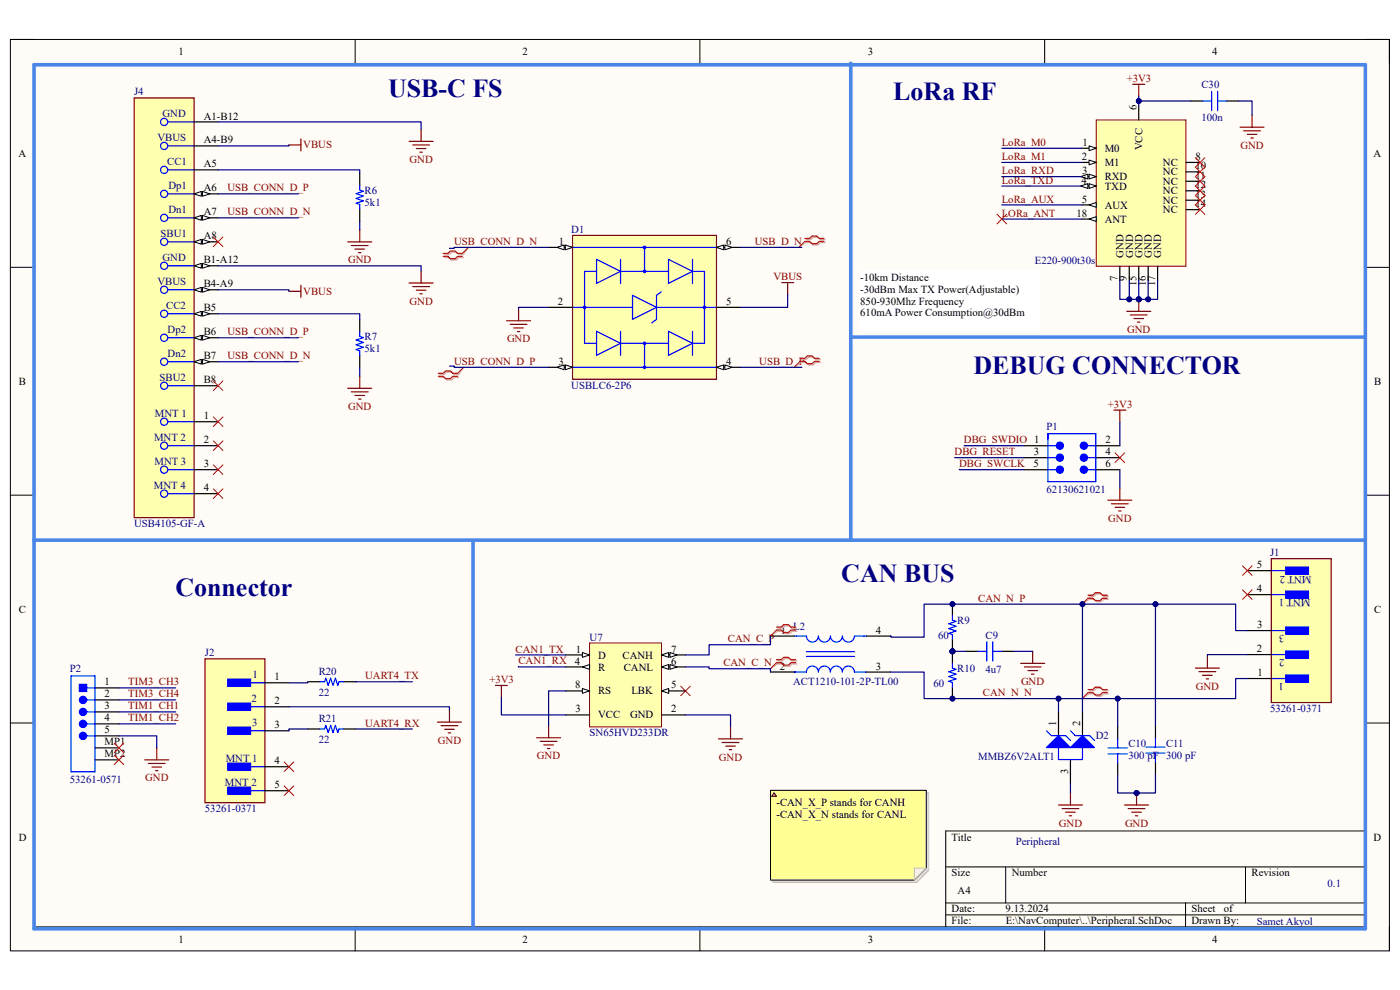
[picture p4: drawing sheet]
<svg xmlns="http://www.w3.org/2000/svg" width="297mm" height="210mm" viewBox="0 0 297 210" stroke-linecap="round" stroke-linejoin="round" font-family="sans-serif">
<path d="M2.2 8.4h292.6v193.3h-292.6z" fill-rule="evenodd" fill="#fffcf8"/>
<path d="M2.2 8.4h292.6v193.3h-292.6z" fill="none" stroke="#000" stroke-width=".21"/>
<path d="M7.3 13.5h282.4v183.1h-282.4z" fill-rule="evenodd" fill="#fffcf8"/>
<g fill="none" stroke="#000" stroke-width=".21">
<path d="M2.2 8.4h5.1M7.3 13.5h282.4v183.1h-282.4zM75.3 8.4v5.1M148.5 8.4v5.1M221.6 8.4v5.1M289.7 8.4h5.1v5.1M2.2 56.7h5.1M289.7 56.7h5.1M2.2 105h5.1M289.7 105.1h5.1M2.2 153.4h5.1M289.7 153.4h5.1"/>
<path d="M289.7 176.3h-89.1v20.3M75.3 196.6v5.1M148.5 196.6v5.1M200.6 183.9h89.1M200.6 191.5h89.1M200.6 194.1h89.1M213.4 183.9v7.6M221.6 196.6v5.1M251.5 191.5v5.1M264.2 183.9v7.6M294.8 196.6v5.1"/>
</g>
<path d="M7.2 13.7h282.5v183.3h-282.5zM7.2 114.6h282.5" fill="none" stroke="#4a86e8" stroke-width=".76"/>
<path d="M105.1 145.4h2.5M106.4 145.4v2.5M152.4 156.7h5.1M153.2 157.5h3.6M154 158.3h2M154.7 159h.5M155 154.2v2.5" fill="none" stroke="#800000" stroke-width=".25"/>
<circle cx="202.1" cy="138.2" r=".51" fill="#000080"/>
<circle cx="202.1" cy="138.2" r=".51" fill="none" stroke="#000080" stroke-width=".21"/>
<path d="M202.1 128v2.5M202.1 135.6v2.6" fill="none" stroke="#000" stroke-width=".25"/>
<circle cx="202.1" cy="138.2" r=".51" fill="#000080"/>
<circle cx="202.1" cy="138.2" r=".51" fill="none" stroke="#000080" stroke-width=".21"/>
<path d="M202.1 130.5v1.1l.7 .2-1.5 .5 1.5 .5-1.5 .5 1.5 .6-1.5 .5 .8 .2v1" fill="none" stroke="#00f" stroke-width=".25"/>
<circle cx="202.1" cy="138.2" r=".51" fill="#000080"/>
<circle cx="202.1" cy="138.2" r=".51" fill="none" stroke="#000080" stroke-width=".21"/>
<path d="M202.1 138.2v2.5" fill="none" stroke="#000" stroke-width=".25"/>
<circle cx="202.1" cy="138.2" r=".51" fill="#000080"/>
<circle cx="202.1" cy="138.2" r=".51" fill="none" stroke="#000080" stroke-width=".21"/>
<path d="M204.9 138.2h2.5M212.5 138.2h2.6M202.1 145.8v2.6M237.1 154.2v2.5M245.1 154v2.6M237.1 161.8v2.6M245.1 161.7v2.5" fill="none" stroke="#000" stroke-width=".25"/>
<g fill="none" stroke="#00f" stroke-width=".25">
<path d="M207.4 138.2h2M209.4 136.1v4.1M210.6 138.2h1.9M210.6 136.1v4.1M202.1 140.7v1l.7 .3-1.5 .5 1.5 .5-1.5 .5 1.5 .5-1.5 .5 .8 .3v1M235.1 158.7h4.1M235.1 159.9h4.1M237.1 156.7v2M237.1 159.9v1.9M243.1 158.5h4.1M243.1 159.8h4.1M245.1 156.6v1.9"/>
<path d="M245.1 159.8v1.9"/>
</g>
<g fill="none" stroke="#800000" stroke-width=".25">
<path d="M219.1 138.2v2.5M256.1 139.2v2.5M216.5 140.7h5.1M217.3 141.5h3.6M218.1 142.3h2M218.8 143h.5M253.6 141.7h5.1M254.4 142.5h3.5M255.1 143.3h2.1M255.9 144h.5M224.6 170.8h5M225.3 171.5h3.6"/>
<path d="M226.1 172.3h2M226.8 173.1h.6M227.1 168.2v2.6M238.6 170.8h5.1M239.3 171.5h3.6M240.1 172.3h2M240.9 173.1h.5M241.1 168.2v2.6"/>
</g>
<circle cx="241.1" cy="168.2" r=".51" fill="#000080"/>
<circle cx="241.1" cy="168.2" r=".51" fill="none" stroke="#000080" stroke-width=".21"/>
<path d="M144.4 145.6l2 2M146.4 145.6l-2 2" fill="none" stroke="#f00" stroke-width=".21"/>
<path d="M113.8 156.5h5.1M114.6 157.3h3.6M115.4 158h2M116.1 158.8h.5M116.4 154v2.5" fill="none" stroke="#800000" stroke-width=".25"/>
<path d="M180.5 13.4v101.2M100.4 114.9v81.8" fill="none" stroke="#4a86e8" stroke-width=".76"/>
<path d="M28.5 20.8h12.7v89h-12.7z" fill-rule="evenodd" fill="#ffffb0"/>
<path d="M28.5 20.8h12.7v89h-12.7z" fill="none" stroke="#800000" stroke-width=".25"/>
<g fill="none" stroke="#00f" stroke-width=".25">
<path d="M35.6 25.9h5.6M35.6 30.9h5.6M35.6 36h5.6M35.6 41.1h5.6M35.6 46.2h5.6M35.6 51.3h5.6M35.6 56.4h5.6M35.6 61.5h5.6M35.6 66.6h5.6M35.6 71.7h5.6M35.6 76.7h5.6M35.6 81.8h5.6"/>
<path d="M35.6 89.5h5.6M35.6 94.5h5.6M35.6 99.6h5.6M35.6 104.7h5.6"/>
<circle cx="34.8" cy="25.9" r=".76"/>
<circle cx="34.8" cy="36" r=".76"/>
<circle cx="34.8" cy="30.9" r=".76"/>
<circle cx="34.8" cy="51.3" r=".76"/>
<circle cx="34.8" cy="41.1" r=".76"/>
<circle cx="34.8" cy="46.2" r=".76"/>
<circle cx="34.8" cy="56.4" r=".76"/>
<circle cx="34.8" cy="61.5" r=".76"/>
<circle cx="34.8" cy="66.6" r=".76"/>
<circle cx="34.8" cy="76.7" r=".76"/>
<circle cx="34.8" cy="71.7" r=".76"/>
<circle cx="34.8" cy="81.8" r=".76"/>
<circle cx="34.8" cy="99.6" r=".76"/>
<circle cx="34.8" cy="89.5" r=".76"/>
<circle cx="34.8" cy="94.5" r=".76"/>
<circle cx="34.8" cy="104.7" r=".76"/>
</g>
<path d="M41.2 25.9h5.1M41.2 30.9h5.1M41.2 36h5.1M41.2 41.1h5.1M41.2 89.5h5.1M41.2 94.5h5.1M41.2 99.6h5.1M41.2 104.7h5.1" fill="none" stroke="#000" stroke-width=".25"/>
<path d="M41.2 41.1l1.5-.5v1z" fill="#f8fcff"/>
<path d="M41.2 41.1l1.5-.5v1z" fill="none" stroke="#000" stroke-width=".21"/>
<path d="M43 40.6l1.5 .5-1.5 .5z" fill="#f8fcff"/>
<path d="M43 40.6l1.5 .5-1.5 .5z" fill="none" stroke="#000" stroke-width=".21"/>
<path d="M41.2 46.2h5.1" fill="none" stroke="#000" stroke-width=".25"/>
<path d="M41.2 46.2l1.5-.5v1z" fill="#f8fcff"/>
<path d="M41.2 46.2l1.5-.5v1z" fill="none" stroke="#000" stroke-width=".21"/>
<path d="M43 45.7l1.5 .5-1.5 .5z" fill="#f8fcff"/>
<path d="M43 45.7l1.5 .5-1.5 .5z" fill="none" stroke="#000" stroke-width=".21"/>
<path d="M41.2 51.3h5.1" fill="none" stroke="#000" stroke-width=".25"/>
<path d="M41.2 51.3l1.5-.5v1z" fill="#f8fcff"/>
<path d="M41.2 51.3l1.5-.5v1z" fill="none" stroke="#000" stroke-width=".21"/>
<path d="M43 50.8l1.5 .5-1.5 .5z" fill="#f8fcff"/>
<path d="M43 50.8l1.5 .5-1.5 .5z" fill="none" stroke="#000" stroke-width=".21"/>
<path d="M41.2 56.4h5.1" fill="none" stroke="#000" stroke-width=".25"/>
<path d="M41.2 56.4l1.5-.5v1z" fill="#f8fcff"/>
<path d="M41.2 56.4l1.5-.5v1z" fill="none" stroke="#000" stroke-width=".21"/>
<path d="M43 55.9l1.5 .5-1.5 .5z" fill="#f8fcff"/>
<path d="M43 55.9l1.5 .5-1.5 .5z" fill="none" stroke="#000" stroke-width=".21"/>
<path d="M41.2 61.5h5.1" fill="none" stroke="#000" stroke-width=".25"/>
<path d="M41.2 61.5l1.5-.5v1z" fill="#f8fcff"/>
<path d="M41.2 61.5l1.5-.5v1z" fill="none" stroke="#000" stroke-width=".21"/>
<path d="M43 61l1.5 .5-1.5 .5z" fill="#f8fcff"/>
<path d="M43 61l1.5 .5-1.5 .5z" fill="none" stroke="#000" stroke-width=".21"/>
<path d="M41.2 66.6h5.1" fill="none" stroke="#000" stroke-width=".25"/>
<path d="M41.2 66.6l1.5-.5v1z" fill="#f8fcff"/>
<path d="M41.2 66.6l1.5-.5v1z" fill="none" stroke="#000" stroke-width=".21"/>
<path d="M43 66.1l1.5 .5-1.5 .5z" fill="#f8fcff"/>
<path d="M43 66.1l1.5 .5-1.5 .5z" fill="none" stroke="#000" stroke-width=".21"/>
<path d="M41.2 71.7h5.1" fill="none" stroke="#000" stroke-width=".25"/>
<path d="M41.2 71.7l1.5-.6v1.1z" fill="#f8fcff"/>
<path d="M41.2 71.7l1.5-.6v1.1z" fill="none" stroke="#000" stroke-width=".21"/>
<path d="M43 71.1l1.5 .6-1.5 .5z" fill="#f8fcff"/>
<path d="M43 71.1l1.5 .6-1.5 .5z" fill="none" stroke="#000" stroke-width=".21"/>
<path d="M41.2 76.7h5.1" fill="none" stroke="#000" stroke-width=".25"/>
<path d="M41.2 76.7l1.5-.5v1z" fill="#f8fcff"/>
<path d="M41.2 76.7l1.5-.5v1z" fill="none" stroke="#000" stroke-width=".21"/>
<path d="M43 76.2l1.5 .5-1.5 .5z" fill="#f8fcff"/>
<path d="M43 76.2l1.5 .5-1.5 .5z" fill="none" stroke="#000" stroke-width=".21"/>
<path d="M76.3 36.8v2.5M76.3 44.4v2.5M76.3 67.8v2.6M76.3 75.4v2.6M41.2 81.8h5.1M163.5 134.9h5M183.8 134.9h5.1M163.5 142.6h5M183.8 142.6h5.1M224.6 151v5.1M229.6 151v5.1M227.1 161.1v5.1" fill="none" stroke="#000" stroke-width=".25"/>
<path d="M45.3 50.3l2 2M47.3 50.3l-2 2M45.3 98.6l2 2.1M45.3 93.5l2 2.1M45.3 88.4l2 2.1M45.3 80.8l2 2M47.3 80.8l-2 2M47.3 98.6l-2 2.1M47.3 93.5l-2 2.1M47.3 88.4l-2 2.1M45.3 103.7l2 2M47.3 103.7l-2 2" fill="none" stroke="#f00" stroke-width=".21"/>
<g fill="none" stroke="#800000" stroke-width=".25">
<path d="M61.3 30.7h2.5M63.8 29.5v2.5M86.8 30h5.1M87.6 30.7h3.5M88.3 31.5h2.1M89.1 32.3h.5M89.3 27.4v2.6M73.8 51.3h5.1M74.5 52.1h3.6M75.3 52.8h2M76.1 53.6h.5M76.3 48.8v2.5"/>
<path d="M89.3 57.5v2.5M165.8 60h2.6M167.1 60v2.5M61.3 61.8h2.5M63.8 60.5v2.6M76.3 79.8v2.6M86.8 60h5.1M87.6 60.8h3.5M88.3 61.6h2.1M89.1 62.3h.5M107.5 68h5.1M108.2 68.8h3.6"/>
<path d="M109 69.6h2M109.8 70.3h.5M110 65.5v2.5M73.8 82.4h5.1M74.5 83.1h3.6M75.3 83.9h2M76.1 84.7h.5"/>
</g>
<path d="M76.3 39.3v1l.8 .3-1.5 .5 1.5 .5-1.5 .5 1.5 .5-1.5 .5 .7 .3v1M76.3 70.4v1l.8 .2-1.5 .5 1.5 .5-1.5 .5 1.5 .6-1.5 .5 .7 .2v1M168.5 134.9h2.6a1.27 1.27 0 0 0 1.3 1.3 1.27 1.27 0 0 0 1.2-1.3 1.28 1.28 0 0 0 1.3 1.3 1.28 1.28 0 0 0 1.3-1.3 1.27 1.27 0 0 0 1.3 1.3 1.27 1.27 0 0 0 1.2-1.3 1.28 1.28 0 0 0 1.3 1.3 1.28 1.28 0 0 0 1.3-1.3h2.5M171.1 138.2h10.2M171.1 139.3h10.2M168.5 142.6h2.6a1.28 1.28 0 0 1 1.3-1.3 1.28 1.28 0 0 1 1.2 1.3 1.27 1.27 0 0 1 1.3-1.3 1.27 1.27 0 0 1 1.3 1.3 1.28 1.28 0 0 1 1.2-1.3 1.28 1.28 0 0 1 1.3 1.3 1.28 1.28 0 0 1 1.3-1.3 1.28 1.28 0 0 1 1.3 1.3h2.5M224.6 158.6v2.5h5v-2.5" fill="none" stroke="#00f" stroke-width=".25"/>
<path d="M180.5 71.5h109.2" fill="none" stroke="#4a86e8" stroke-width=".76"/>
<path d="M222 158.6l2.6-2.5 2.5 2.5z" fill="#00f"/>
<path d="M222 158.6l2.6-2.5 2.5 2.5zM222 155l1 1.1h3.1l1 1" fill="none" stroke="#00f" stroke-width=".25"/>
<path d="M227.1 158.6l2.5-2.5 2.6 2.5z" fill="#00f"/>
<path d="M227.1 158.6l2.5-2.5 2.6 2.5zM227.1 155l1 1.1h3.1l1 1" fill="none" stroke="#00f" stroke-width=".25"/>
<path d="M121.5 49.9h30.5v30.6h-30.5z" fill-rule="evenodd" fill="#ffffb0"/>
<path d="M121.5 49.9h30.5v30.6h-30.5z" fill="none" stroke="#800000" stroke-width=".25"/>
<g fill="none" stroke="#00f" stroke-width=".25">
<path d="M121.5 52.5h30.5M126.6 55l5 2.6-5 2.5zM126.6 57.6h-2.6v15.2h2.6M131.6 55v5.1M131.6 57.6h10.2M136.7 52.5v5.1M141.8 55l5.1 2.6-5.1 2.5zM146.9 55v5.1M146.9 57.6h2.6v15.2h-2.6M121.5 65.2h12.7M121.5 77.9h30.5M126.6 70.3l5 2.5-5 2.6z"/>
<path d="M131.6 70.3v5.1M131.6 72.8h10.2M134.2 62.7l5.1 2.5-5.1 2.5zM136.7 72.8v5.1M139.3 65.2h12.7M140.3 61.9l-1 .8v5l-1 .8M141.8 70.3l5.1 2.5-5.1 2.6zM146.9 70.3v5.1"/>
<circle cx="136.7" cy="52.5" r=".25"/>
<circle cx="136.7" cy="57.6" r=".25"/>
<circle cx="124" cy="65.2" r=".25"/>
<circle cx="136.7" cy="72.8" r=".25"/>
<circle cx="136.7" cy="77.9" r=".25"/>
<circle cx="149.5" cy="65.2" r=".25"/>
</g>
<path d="M116.4 52.5h5.1" fill="none" stroke="#000" stroke-width=".25"/>
<path d="M119.9 52l1.6 .5-1.6 .5z" fill="#f8fcff"/>
<path d="M119.9 52l1.6 .5-1.6 .5z" fill="none" stroke="#000" stroke-width=".21"/>
<path d="M118.2 52.5l1.5-.5v1z" fill="#f8fcff"/>
<path d="M118.2 52.5l1.5-.5v1z" fill="none" stroke="#000" stroke-width=".21"/>
<path d="M116.4 65.2h5.1M116.4 77.9h5.1" fill="none" stroke="#000" stroke-width=".25"/>
<path d="M119.9 77.4l1.6 .5-1.6 .5z" fill="#f8fcff"/>
<path d="M119.9 77.4l1.6 .5-1.6 .5z" fill="none" stroke="#000" stroke-width=".21"/>
<path d="M118.2 77.9l1.5-.5v1z" fill="#f8fcff"/>
<path d="M118.2 77.9l1.5-.5v1z" fill="none" stroke="#000" stroke-width=".21"/>
<path d="M152 77.9h5.1" fill="none" stroke="#000" stroke-width=".25"/>
<path d="M152 77.9l1.5-.5v1z" fill="#f8fcff"/>
<path d="M152 77.9l1.5-.5v1z" fill="none" stroke="#000" stroke-width=".21"/>
<path d="M153.8 77.4l1.5 .5-1.5 .5z" fill="#f8fcff"/>
<path d="M153.8 77.4l1.5 .5-1.5 .5z" fill="none" stroke="#000" stroke-width=".21"/>
<path d="M152 52.5h5.1M152 65.2h5.1" fill="none" stroke="#000" stroke-width=".25"/>
<path d="M152 52.5l1.5-.5v1z" fill="#f8fcff"/>
<path d="M152 52.5l1.5-.5v1z" fill="none" stroke="#000" stroke-width=".21"/>
<path d="M153.8 52l1.5 .5-1.5 .5z" fill="#f8fcff"/>
<path d="M153.8 52l1.5 .5-1.5 .5z" fill="none" stroke="#000" stroke-width=".21"/>
<path d="M125.1 136.4h15.2v17.8h-15.2z" fill-rule="evenodd" fill="#ffffb0"/>
<path d="M125.1 136.4h15.2v17.8h-15.2z" fill="none" stroke="#800000" stroke-width=".21"/>
<path d="M120 138.9h5.1" fill="none" stroke="#000" stroke-width=".25"/>
<path d="M123.5 138.4l1.6 .5-1.6 .5z" fill="#f8fcff"/>
<path d="M123.5 138.4l1.6 .5-1.6 .5z" fill="none" stroke="#000" stroke-width=".21"/>
<path d="M120 151.7h5.1M120 141.5h5.1M140.3 151.7h5.1" fill="none" stroke="#000" stroke-width=".25"/>
<path d="M123.5 141.5l1.6-.5v1z" fill="#f8fcff"/>
<path d="M123.5 141.5l1.6-.5v1z" fill="none" stroke="#000" stroke-width=".21"/>
<path d="M140.3 146.6h5.1" fill="none" stroke="#000" stroke-width=".25"/>
<path d="M140.3 146.6l1.6-.5v1z" fill="#f8fcff"/>
<path d="M140.3 146.6l1.6-.5v1z" fill="none" stroke="#000" stroke-width=".21"/>
<path d="M140.3 141.5h5.1" fill="none" stroke="#000" stroke-width=".25"/>
<path d="M140.3 141.5l1.6-.5v1z" fill="#f8fcff"/>
<path d="M140.3 141.5l1.6-.5v1z" fill="none" stroke="#000" stroke-width=".21"/>
<path d="M142.1 141l1.5 .5-1.5 .5z" fill="#f8fcff"/>
<path d="M142.1 141l1.5 .5-1.5 .5z" fill="none" stroke="#000" stroke-width=".21"/>
<path d="M140.3 138.9h5.1" fill="none" stroke="#000" stroke-width=".25"/>
<path d="M140.3 138.9l1.6-.5v1z" fill="#f8fcff"/>
<path d="M140.3 138.9l1.6-.5v1z" fill="none" stroke="#000" stroke-width=".21"/>
<path d="M142.1 138.4l1.5 .5-1.5 .5z" fill="#f8fcff"/>
<path d="M142.1 138.4l1.5 .5-1.5 .5z" fill="none" stroke="#000" stroke-width=".21"/>
<path d="M120 146.6h5.1" fill="none" stroke="#000" stroke-width=".25"/>
<path d="M123.5 146.1l1.6 .5-1.6 .5z" fill="#f8fcff"/>
<path d="M123.5 146.1l1.6 .5-1.6 .5z" fill="none" stroke="#000" stroke-width=".21"/>
<path d="M232.6 25.4h19v31.1h-19z" fill-rule="evenodd" fill="#ffffb0"/>
<path d="M232.6 25.4h19v31.1h-19z" fill="none" stroke="#800000" stroke-width=".21"/>
<path d="M229.6 31.5h3" fill="none" stroke="#000" stroke-width=".25"/>
<path d="M231 30.9l1.6 .6-1.6 .5z" fill="#f8fcff"/>
<path d="M231 30.9l1.6 .6-1.6 .5z" fill="none" stroke="#000" stroke-width=".21"/>
<path d="M229.6 34.5h3" fill="none" stroke="#000" stroke-width=".25"/>
<path d="M231 34l1.6 .5-1.6 .5z" fill="#f8fcff"/>
<path d="M231 34l1.6 .5-1.6 .5z" fill="none" stroke="#000" stroke-width=".21"/>
<path d="M229.6 37.5h3" fill="none" stroke="#000" stroke-width=".25"/>
<path d="M231 37l1.6 .5-1.6 .5z" fill="#f8fcff"/>
<path d="M231 37l1.6 .5-1.6 .5z" fill="none" stroke="#000" stroke-width=".21"/>
<path d="M229.3 37.5l1.5-.5v1z" fill="#f8fcff"/>
<path d="M229.3 37.5l1.5-.5v1z" fill="none" stroke="#000" stroke-width=".21"/>
<path d="M229.6 39.5h3" fill="none" stroke="#000" stroke-width=".25"/>
<path d="M231 39l1.6 .5-1.6 .5z" fill="#f8fcff"/>
<path d="M231 39l1.6 .5-1.6 .5z" fill="none" stroke="#000" stroke-width=".21"/>
<path d="M229.3 39.5l1.5-.5v1z" fill="#f8fcff"/>
<path d="M229.3 39.5l1.5-.5v1z" fill="none" stroke="#000" stroke-width=".21"/>
<path d="M229.6 43.5h3" fill="none" stroke="#000" stroke-width=".25"/>
<path d="M231 43.5l1.6-.5v1z" fill="#f8fcff"/>
<path d="M231 43.5l1.6-.5v1z" fill="none" stroke="#000" stroke-width=".21"/>
<path d="M241.6 22.4v3M229.6 46.5h3M237.6 56.5v3M239.6 56.5v3M241.6 56.5v3M243.6 56.5v3M245.6 56.5v3" fill="none" stroke="#000" stroke-width=".25"/>
<path d="M231 46.5l1.6-.5v1z" fill="#f8fcff"/>
<path d="M231 46.5l1.6-.5v1z" fill="none" stroke="#000" stroke-width=".21"/>
<path d="M251.6 34.5h3M251.6 36.5h3M251.6 38.5h3M251.6 40.5h3M251.6 42.5h3M251.6 44.5h3" fill="none" stroke="#000" stroke-width=".25"/>
<path d="M240.3 17.9h2.6M241.6 17.9v2.5M239 66.1h5.1M239.8 66.8h3.6M240.6 67.6h2M241.3 68.3h.5M241.6 63.5v2.6" fill="none" stroke="#800000" stroke-width=".25"/>
<circle cx="241.6" cy="63.5" r=".51" fill="#000080"/>
<circle cx="241.6" cy="63.5" r=".51" fill="none" stroke="#000080" stroke-width=".21"/>
<path d="M253.6 33.4l2 2.1M253.6 35.4l2 2.1M253.6 37.4l2 2.1-2 2 2 2M255.6 33.4l-2 2.1M255.6 35.4l-2 2.1M255.6 37.4l-2 2.1 2 2-2 2M253.6 43.5l2 2M255.6 43.5l-2 2" fill="none" stroke="#f00" stroke-width=".21"/>
<path d="M269.7 118.5h12.7v30.5h-12.7z" fill-rule="evenodd" fill="#ffffb0"/>
<path d="M269.7 118.5h12.7v30.5h-12.7z" fill="none" stroke="#800000" stroke-width=".25"/>
<path d="M272.8 143.2h4.8v1.5h-4.8z" fill-rule="evenodd" fill="#00f"/>
<path d="M269.7 143.9h5.6M272.8 143.2h4.8v1.5h-4.8z" fill="none" stroke="#00f" stroke-width=".25"/>
<path d="M272.8 138.1h4.8v1.5h-4.8z" fill-rule="evenodd" fill="#00f"/>
<path d="M269.7 138.9h5.6M272.8 138.1h4.8v1.5h-4.8z" fill="none" stroke="#00f" stroke-width=".25"/>
<path d="M272.8 133h4.8v1.5h-4.8z" fill-rule="evenodd" fill="#00f"/>
<path d="M269.7 133.8h5.6M272.8 133h4.8v1.5h-4.8z" fill="none" stroke="#00f" stroke-width=".25"/>
<path d="M272.8 125.4h4.8v1.5h-4.8z" fill-rule="evenodd" fill="#00f"/>
<path d="M269.7 126.1h5.6M272.8 125.4h4.8v1.5h-4.8z" fill="none" stroke="#00f" stroke-width=".25"/>
<path d="M272.8 120.3h4.8v1.5h-4.8z" fill-rule="evenodd" fill="#00f"/>
<path d="M269.7 121.1h5.6M272.8 120.3h4.8v1.5h-4.8z" fill="none" stroke="#00f" stroke-width=".25"/>
<path d="M264.6 138.9h5.1M264.6 133.8h5.1M264.6 126.1h5.1M264.6 121.1h5.1M264.6 143.9h5.1" fill="none" stroke="#000" stroke-width=".25"/>
<path d="M99.4 52.5l-1.3 1.3M170.7 51.2l-1.2 1.3M211.5 45.5l2.1 2M213.6 45.5l-2.1 2M98.4 77.9l-1.3 1.3M169.7 76.6l-1.2 1.3M263.6 120l2 2.1M263.6 125.1l2 2.1M265.6 120l-2 2.1M265.6 125.1l-2 2.1" fill="none" stroke="#f00" stroke-width=".21"/>
<path d="M94.3 54.6h1l.5 .6h1l.5-.6h1M94.3 54h1l.5-.5h1l.5 .5h1M171 50.8h1l.5-.5h1l.5 .5h1.1M171 51.5h1l.5 .5h1l.5-.5h1.1M93.3 79.4h1l.5-.5h1l.5 .5h1M170 76.3h1l.5-.5h1l.5 .5h1.1M170 76.9h1l.5 .5h1l.5-.5h1.1M93.3 80.1h1l.5 .5h1l.5-.5h1" fill="none" stroke="#d0a19e" stroke-width=".25"/>
<path d="M99.4 52.5l-1.1 1.5M171 51.5l-1.5 1M98.4 77.9l-1.1 1.5M170 76.9l-1.5 1" fill="none" stroke="#d0a19e" stroke-width=".21"/>
<path d="M94 54.4h1l.5 .5h1.1l.5-.5h1M94 53.8h1l.5-.6h1.1l.5 .6h1M170.7 50.6h1.1l.5-.5h1l.5 .5h1M170.7 51.2h1.1l.5 .5h1l.5-.5h1M93 79.8h1l.5 .5h1.1l.5-.5h1M93 79.2h1l.5-.5h1.1l.5 .5h1M169.7 76h1.1l.5-.5h1l.5 .5h1M169.7 76.7h1.1l.5 .5h1l.5-.5h1" fill="none" stroke="#f00" stroke-width=".25"/>
<circle cx="17.6" cy="148.5" r=".76" fill="#00f"/>
<circle cx="17.6" cy="148.5" r=".76" fill="none" stroke="#00f" stroke-width=".25"/>
<circle cx="17.6" cy="153.6" r=".76" fill="#00f"/>
<circle cx="17.6" cy="153.6" r=".76" fill="none" stroke="#00f" stroke-width=".25"/>
<circle cx="17.6" cy="156.1" r=".76" fill="#00f"/>
<circle cx="17.6" cy="156.1" r=".76" fill="none" stroke="#00f" stroke-width=".25"/>
<circle cx="17.6" cy="151" r=".76" fill="#00f"/>
<g fill="none" stroke="#00f" stroke-width=".25">
<path d="M18.4 151h1.8M18.4 145.9h1.8M18.4 148.5h1.8M18.4 153.6h1.8M18.4 156.1h1.8"/>
<circle cx="17.6" cy="151" r=".76"/>
</g>
<path d="M20.2 151h5M20.2 148.5h5M20.2 145.9h5M20.2 158.6h5M20.2 156.1h5M20.2 153.6h5M20.2 161.2h5" fill="none" stroke="#000" stroke-width=".25"/>
<path d="M16.8 145.2h1.6v1.5h-1.6z" fill-rule="evenodd" fill="#00f"/>
<path d="M15.1 143.4h5.1v20.3h-5.1zM16.8 145.2h1.6v1.5h-1.6zM67.8 144.6h1.1l.2-.7 .5 1.5 .5-1.5 .5 1.5 .6-1.5 .5 1.5 .2-.8h1M67.8 154.6h1.1l.2-.7 .5 1.5 .5-1.5 .5 1.5 .6-1.5 .5 1.5 .2-.8h1" fill="none" stroke="#00f" stroke-width=".25"/>
<path d="M24.2 157.6l2.1 2.1M26.3 157.6l-2.1 2.1M24.2 160.2l2.1 2M26.3 160.2l-2.1 2" fill="none" stroke="#f00" stroke-width=".21"/>
<path d="M33.3 158.6v2.6M30.7 161.2h5.1M31.5 162h3.5M32.2 162.7h2.1M33 163.5h.5" fill="none" stroke="#800000" stroke-width=".25"/>
<path d="M65.3 144.6h2.5M65.3 154.6h2.5M72.9 144.6h2.6M72.9 154.6h2.6" fill="none" stroke="#000" stroke-width=".25"/>
<path d="M43.5 139.8h12.7v30.5h-12.7z" fill-rule="evenodd" fill="#ffffb0"/>
<path d="M43.5 139.8h12.7v30.5h-12.7z" fill="none" stroke="#800000" stroke-width=".25"/>
<path d="M48.3 144.1h4.9v1.5h-4.9z" fill-rule="evenodd" fill="#00f"/>
<path d="M48.3 144.1h4.9v1.5h-4.9zM50.6 144.8h5.6" fill="none" stroke="#00f" stroke-width=".25"/>
<path d="M48.3 149.2h4.9v1.5h-4.9z" fill-rule="evenodd" fill="#00f"/>
<path d="M48.3 149.2h4.9v1.5h-4.9zM50.6 149.9h5.6" fill="none" stroke="#00f" stroke-width=".25"/>
<path d="M48.3 154.3h4.9v1.5h-4.9z" fill-rule="evenodd" fill="#00f"/>
<path d="M48.3 154.3h4.9v1.5h-4.9zM50.6 155h5.6" fill="none" stroke="#00f" stroke-width=".25"/>
<path d="M48.3 161.9h4.9v1.5h-4.9z" fill-rule="evenodd" fill="#00f"/>
<path d="M48.3 161.9h4.9v1.5h-4.9zM50.6 162.7h5.6" fill="none" stroke="#00f" stroke-width=".25"/>
<path d="M48.3 167h4.9v1.5h-4.9z" fill-rule="evenodd" fill="#00f"/>
<path d="M222.3 97.1h1.8M48.3 167h4.9v1.5h-4.9zM50.6 167.7h5.6" fill="none" stroke="#00f" stroke-width=".25"/>
<path d="M217.2 97.1h5.1M217.2 94.6h5.1M56.2 144.8h5.1M56.2 149.9h5.1M56.2 155h5.1M56.2 162.7h5.1M56.2 167.7h5.1" fill="none" stroke="#000" stroke-width=".25"/>
<path d="M60.3 161.6l2 2.1M60.3 166.7l2 2.1M62.3 161.6l-2 2.1M62.3 166.7l-2 2.1" fill="none" stroke="#f00" stroke-width=".21"/>
<path d="M92.8 153.2h5.1M93.6 153.9h3.5M94.3 154.7h2.1M95.1 155.5h.5M95.4 150.6v2.6" fill="none" stroke="#800000" stroke-width=".25"/>
<circle cx="224.9" cy="97.1" r=".76" fill="#00f"/>
<g fill="none" stroke="#00f" stroke-width=".25">
<path d="M222.3 94.6h1.8M230.7 97.1h1.8"/>
<circle cx="224.9" cy="97.1" r=".76"/>
</g>
<path d="M232.5 97.1h5.1M232.5 94.6h5.1" fill="none" stroke="#000" stroke-width=".25"/>
<circle cx="229.9" cy="97.1" r=".76" fill="#00f"/>
<g fill="none" stroke="#00f" stroke-width=".25">
<path d="M230.7 94.6h1.8"/>
<circle cx="229.9" cy="97.1" r=".76"/>
</g>
<circle cx="229.9" cy="94.6" r=".76" fill="#00f"/>
<g fill="none" stroke="#00f" stroke-width=".25">
<path d="M222.3 99.6h1.8"/>
<circle cx="229.9" cy="94.6" r=".76"/>
</g>
<path d="M217.2 99.6h5.1M232.5 99.6h5.1" fill="none" stroke="#000" stroke-width=".25"/>
<circle cx="224.9" cy="99.6" r=".76" fill="#00f"/>
<g fill="none" stroke="#00f" stroke-width=".25">
<path d="M230.7 99.6h1.8"/>
<circle cx="224.9" cy="99.6" r=".76"/>
</g>
<circle cx="229.9" cy="99.6" r=".76" fill="#00f"/>
<g fill="none" stroke="#00f" stroke-width=".25">
<path d="M222.3 92h10.2v10.2h-10.2z"/>
<circle cx="229.9" cy="99.6" r=".76"/>
</g>
<circle cx="224.9" cy="94.6" r=".76" fill="#00f"/>
<g fill="none" stroke="#00f" stroke-width=".25">
<path d="M257 19.4v4.1M258.3 19.4v4.1M255.1 21.4h1.9M258.3 21.4h1.9"/>
<circle cx="224.9" cy="94.6" r=".76"/>
</g>
<path d="M236.3 87h2.5M237.6 87v2.5M235 106.1h5.1M235.8 106.9h3.6M236.6 107.6h2M237.3 108.4h.5M237.6 103.6v2.5" fill="none" stroke="#800000" stroke-width=".25"/>
<path d="M165 133.3h1l.5-.5h1l.5 .5h1.1M165 133.9h1l.5 .5h1l.5-.5h1.1M231.1 126.5h1l.5-.5h1l.5 .5h1.1M231.1 127.1h1l.5 .6h1l.5-.6h1.1M165 140.2h1l.5-.5h1l.5 .5h1.1M165 140.8h1l.5 .6h1l.5-.6h1.1M231.1 146.5h1l.5-.5h1l.5 .5h1.1M231.1 147.2h1l.5 .5h1l.5-.5h1.1" fill="none" stroke="#d0a19e" stroke-width=".25"/>
<path d="M165 133.9l-1.5 1M231.1 127.1l-1.5 1.1M165 140.8l-1.5 1.1M231.1 147.2l-1.5 1" fill="none" stroke="#d0a19e" stroke-width=".21"/>
<path d="M164.7 140h1l.6-.6h1l.5 .6h1M164.7 133h1l.6-.5h1l.5 .5h1M164.7 133.7h1l.6 .5h1l.5-.5h1M230.8 126.3h1l.6-.5h1l.5 .5h1M230.8 126.9h1l.6 .5h1l.5-.5h1M164.7 140.6h1l.6 .5h1l.5-.5h1M230.8 146.3h1l.6-.5h1l.5 .5h1M230.8 146.9h1l.6 .5h1l.5-.5h1" fill="none" stroke="#f00" stroke-width=".25"/>
<path d="M236.6 96.1l2 2M238.6 96.1l-2 2M164.7 133.7l-1.2 1.2M230.8 126.9l-1.2 1.3M164.7 140.6l-1.2 1.3M230.8 146.9l-1.2 1.3" fill="none" stroke="#f00" stroke-width=".21"/>
<path d="M252.6 21.4h2.5M260.2 21.4h2.6" fill="none" stroke="#000" stroke-width=".25"/>
<path d="M202.1 138.2h2.8" fill="none" stroke="#000080" stroke-width=".25"/>
<circle cx="202.1" cy="138.2" r=".51" fill="#000080"/>
<circle cx="202.1" cy="138.2" r=".51" fill="none" stroke="#000080" stroke-width=".21"/>
<path d="M215.1 138.2h4M202.1 148.2v.2M227.1 166.2v2" fill="none" stroke="#000080" stroke-width=".25"/>
<circle cx="202.1" cy="148.2" r=".51" fill="#000080"/>
<circle cx="202.1" cy="148.2" r=".51" fill="none" stroke="#000080" stroke-width=".21"/>
<path d="M202.1 128v.2" fill="none" stroke="#000080" stroke-width=".25"/>
<circle cx="202.1" cy="128.2" r=".51" fill="#000080"/>
<circle cx="202.1" cy="128.2" r=".51" fill="none" stroke="#000080" stroke-width=".21"/>
<path d="M224.6 148.2v2.8" fill="none" stroke="#000080" stroke-width=".25"/>
<circle cx="224.6" cy="148.2" r=".51" fill="#000080"/>
<circle cx="224.6" cy="148.2" r=".51" fill="none" stroke="#000080" stroke-width=".21"/>
<path d="M229.6 128.2v22.8" fill="none" stroke="#000080" stroke-width=".25"/>
<circle cx="229.6" cy="128.2" r=".51" fill="#000080"/>
<circle cx="229.6" cy="128.2" r=".51" fill="none" stroke="#000080" stroke-width=".21"/>
<path d="M237.1 164.4v3.8h4" fill="none" stroke="#000080" stroke-width=".25"/>
<circle cx="241.1" cy="168.2" r=".51" fill="#000080"/>
<circle cx="241.1" cy="168.2" r=".51" fill="none" stroke="#000080" stroke-width=".21"/>
<path d="M245.1 164.2v4h-4" fill="none" stroke="#000080" stroke-width=".25"/>
<circle cx="241.1" cy="168.2" r=".51" fill="#000080"/>
<circle cx="241.1" cy="168.2" r=".51" fill="none" stroke="#000080" stroke-width=".21"/>
<path d="M237.1 148.2v6" fill="none" stroke="#000080" stroke-width=".25"/>
<circle cx="237.1" cy="148.2" r=".51" fill="#000080"/>
<circle cx="237.1" cy="148.2" r=".51" fill="none" stroke="#000080" stroke-width=".21"/>
<path d="M245.1 128.2v25.8" fill="none" stroke="#000080" stroke-width=".25"/>
<circle cx="245.1" cy="128.2" r=".51" fill="#000080"/>
<circle cx="245.1" cy="128.2" r=".51" fill="none" stroke="#000080" stroke-width=".21"/>
<g fill="none" stroke="#000080" stroke-width=".25">
<path d="M46.3 25.9h43v1.5M46.3 36h30v.8M61.3 30.7v.2h-15M46.3 56.4h43v1.1M46.3 41.1h17M46.3 46.2h17M76.3 46.9v1.9M116.4 52.5h-20v.2h-1M157.1 52.5h13M46.3 61.5h15v.3M46.3 66.6h30v1.2M46.3 71.7h17"/>
<path d="M46.3 76.7h17M76.3 78v1.8M95.4 77.7h1v.2h20M116.4 65.2h-6.4v.3M157.1 77.9h13M167.1 62.5v2.7h-10M109.4 138.9h10.6M163.5 134.9v1.9h-13.1v2.1h-5M264.6 138.9h-8.5v.3M106.4 147.9v3.8h13.6M110 141.4l10 .1M120 146.6h-3.6v7.4"/>
<path d="M145.4 151.7h9.6v2.5M145.4 141.5h5v.4h13.1v.7M188.9 142.6h7.1v5.6h66.1v-4.3h2.5"/>
</g>
<circle cx="202.1" cy="148.2" r=".51" fill="#000080"/>
<circle cx="202.1" cy="148.2" r=".51" fill="none" stroke="#000080" stroke-width=".21"/>
<circle cx="224.6" cy="148.2" r=".51" fill="#000080"/>
<circle cx="224.6" cy="148.2" r=".51" fill="none" stroke="#000080" stroke-width=".21"/>
<circle cx="237.1" cy="148.2" r=".51" fill="#000080"/>
<circle cx="237.1" cy="148.2" r=".51" fill="none" stroke="#000080" stroke-width=".21"/>
<path d="M264.6 133.8h-2.5v-5.6h-66.1v7h-7v-.3h-.1" fill="none" stroke="#000080" stroke-width=".25"/>
<circle cx="202.1" cy="128.2" r=".51" fill="#000080"/>
<circle cx="202.1" cy="128.2" r=".51" fill="none" stroke="#000080" stroke-width=".21"/>
<circle cx="229.6" cy="128.2" r=".51" fill="#000080"/>
<circle cx="229.6" cy="128.2" r=".51" fill="none" stroke="#000080" stroke-width=".21"/>
<circle cx="245.1" cy="128.2" r=".51" fill="#000080"/>
<circle cx="245.1" cy="128.2" r=".51" fill="none" stroke="#000080" stroke-width=".21"/>
<path d="M212.5 31.5h17.1M212.5 34.5h17.1M212.5 37.5h17.1M212.5 39.5h17.1M212.5 43.5h17.1M212.5 46.5h17.1M237.6 59.5v4h2" fill="none" stroke="#000080" stroke-width=".25"/>
<circle cx="239.6" cy="63.5" r=".51" fill="#000080"/>
<circle cx="239.6" cy="63.5" r=".51" fill="none" stroke="#000080" stroke-width=".21"/>
<path d="M239.6 59.5v4h2" fill="none" stroke="#000080" stroke-width=".25"/>
<circle cx="239.6" cy="63.5" r=".51" fill="#000080"/>
<circle cx="239.6" cy="63.5" r=".51" fill="none" stroke="#000080" stroke-width=".21"/>
<circle cx="241.6" cy="63.5" r=".51" fill="#000080"/>
<circle cx="241.6" cy="63.5" r=".51" fill="none" stroke="#000080" stroke-width=".21"/>
<path d="M241.6 59.5v4" fill="none" stroke="#000080" stroke-width=".25"/>
<circle cx="241.6" cy="63.5" r=".51" fill="#000080"/>
<circle cx="241.6" cy="63.5" r=".51" fill="none" stroke="#000080" stroke-width=".21"/>
<path d="M243.6 59.5v4" fill="none" stroke="#000080" stroke-width=".25"/>
<circle cx="243.6" cy="63.5" r=".51" fill="#000080"/>
<circle cx="243.6" cy="63.5" r=".51" fill="none" stroke="#000080" stroke-width=".21"/>
<g fill="none" stroke="#000080" stroke-width=".25">
<path d="M245.6 59.5v4h-4M202.5 97.1h14.7M203.5 99.6h13.7M204.5 94.6h12.7M237.6 89.5v5.1M237.6 99.6v4M25.2 156.1h8.1v2.5M25.2 145.9h12.1M25.2 148.5h12.1M25.2 151h12.1M25.2 153.6h12.1M61.3 149.9h34.1v.7"/>
<path d="M65.3 154.6h-4v.4M75.5 144.6h12M75.5 154.6h12"/>
</g>
<circle cx="243.6" cy="63.5" r=".51" fill="#000080"/>
<circle cx="243.6" cy="63.5" r=".51" fill="none" stroke="#000080" stroke-width=".21"/>
<circle cx="241.6" cy="63.5" r=".51" fill="#000080"/>
<circle cx="241.6" cy="63.5" r=".51" fill="none" stroke="#000080" stroke-width=".21"/>
<path d="M252.6 21.4h-11v1M65.3 144.6v.2h-4" fill="none" stroke="#000080" stroke-width=".25"/>
<circle cx="241.6" cy="21.4" r=".51" fill="#000080"/>
<circle cx="241.6" cy="21.4" r=".51" fill="none" stroke="#000080" stroke-width=".21"/>
<path d="M241.6 20.4v1" fill="none" stroke="#000080" stroke-width=".25"/>
<circle cx="241.6" cy="21.4" r=".51" fill="#000080"/>
<circle cx="241.6" cy="21.4" r=".51" fill="none" stroke="#000080" stroke-width=".21"/>
<path d="M263.1 27h5.1M263.8 27.7h3.6M264.6 28.5h2M265.4 29.3h.5M265.6 24.4v2.6" fill="none" stroke="#800000" stroke-width=".25"/>
<path d="M262.8 21.4h2.8v3" fill="none" stroke="#000080" stroke-width=".25"/>
<path d="M182.5 57.5h38v13h-38z" fill-rule="evenodd" fill="#fff"/>
<path d="M182.5 57.5h38v13h-38z" fill="none" stroke="#fff" stroke-width=".21"/>
<path d="M164 168.2h33v16.5l-2.5 2.5h-30.5z" fill-rule="evenodd" fill="#e0ddd7"/>
<path d="M164 168.2h33v16.5l-2.5 2.5h-30.5z" fill="none" stroke="#bfbdba" stroke-width=".21"/>
<path d="M163.5 167.7h33v16.4l-2.5 2.6h-30.5z" fill-rule="evenodd" fill="#ffff96"/>
<path d="M163.5 167.7h33v16.4l-2.5 2.6h-30.5z" fill="none" stroke="#000" stroke-width=".21"/>
<path d="M194 184.1h2.5l-2.5 2.6z" fill="#f2f0d8"/>
<path d="M194 184.1h2.5l-2.5 2.6z" fill="none" stroke="#bfbdba" stroke-width=".21"/>
<path d="M164.2 168.2l.5 .7h-1z" fill="#ffcc78"/>
<path d="M164.2 168.2l.5 .7h-1z" fill="none" stroke="#300" stroke-width=".21"/>
<g font-size="5.5" fill="#000080">
<text x="82.3" y="20.5">USB-C FS</text>
<text x="189.5" y="21.2">LoRa RF</text>
<text x="206.5" y="79.3">DEBUG CONNECTOR</text>
<text x="178.5" y="123.4">CAN BUS</text>
<text x="37.3" y="126.4">Connector</text>
</g>
<g font-size="2.3">
<text x="37.9" y="11.7">1</text>
<text x="110.9" y="11.7">2</text>
<text x="184.1" y="11.7">3</text>
<text x="257.1" y="11.7">4</text>
<text x="241.1" y="23.4" transform="rotate(-90 241.1 23.4)">6</text>
<text x="43.2" y="25.4">A1-B12</text>
<text x="3.9" y="33.3">A</text>
<text x="43.2" y="30.4">A4-B9</text>
<text x="43.2" y="35.5">A5</text>
<text x="229.5" y="34">2</text>
<text x="229.7" y="30.9">1</text>
<text x="234.4" y="32.2">M0</text>
<text x="234.4" y="35.2">M1</text>
<text x="242.4" y="31.9" transform="rotate(-90 242.4 31.9)">VCC</text>
<text x="246.7" y="35.2">NC</text>
<text x="253.6" y="34">8</text>
<text x="253.6" y="35.9">10</text>
<text x="291.4" y="33.3">A</text>
<text x="43.2" y="40.6">A6</text>
<text x="229.4" y="38.9">4</text>
<text x="229.6" y="37">3</text>
<text x="234.4" y="38.2">RXD</text>
<text x="234.4" y="40.2">TXD</text>
<text x="246.7" y="37.2">NC</text>
<text x="246.7" y="39.2">NC</text>
<text x="246.7" y="41.2">NC</text>
<text x="253.6" y="37.9">11</text>
<text x="253.6" y="40">12</text>
<text x="253.6" y="42">13</text>
<text x="43.2" y="45.7">A7</text>
<text x="228.3" y="46">18</text>
<text x="229.5" y="43">5</text>
<text x="234.4" y="44.2">AUX</text>
<text x="234.4" y="47.2">ANT</text>
<text x="246.7" y="43.2">NC</text>
<text x="246.7" y="45.2">NC</text>
<text x="253.6" y="43.9">14</text>
<text x="43.2" y="50.8">A8</text>
<text x="118.6" y="51.9">1</text>
<text x="154.1" y="51.9">6</text>
<text x="43.2" y="55.9">B1-A12</text>
<text x="182.5" y="59.5">-10km Distance</text>
<text x="237.1" y="59.6" transform="rotate(-90 237.1 59.6)">7</text>
<text x="238.3" y="54.7" transform="rotate(-90 238.3 54.7)">GND</text>
<text x="239.1" y="59.6" transform="rotate(-90 239.1 59.6)">9</text>
<text x="240.4" y="54.7" transform="rotate(-90 240.4 54.7)">GND</text>
<text x="242.4" y="54.7" transform="rotate(-90 242.4 54.7)">GND</text>
<text x="244.3" y="54.7" transform="rotate(-90 244.3 54.7)">GND</text>
<text x="246.3" y="54.7" transform="rotate(-90 246.3 54.7)">GND</text>
<text x="43.2" y="61">B4-A9</text>
<text x="118.4" y="64.7">2</text>
<text x="154.1" y="64.7">5</text>
<text x="182.5" y="62.1">-30dBm Max TX Power(Adjustable)</text>
<text x="182.5" y="64.6">850-930Mhz Frequency</text>
<text x="241.1" y="60.7" transform="rotate(-90 241.1 60.7)">15</text>
<text x="243.1" y="60.7" transform="rotate(-90 243.1 60.7)">16</text>
<text x="245.1" y="60.7" transform="rotate(-90 245.1 60.7)">17</text>
<text x="43.2" y="66">B5</text>
<text x="43.2" y="71.1">B6</text>
<text x="182.5" y="67.1">610mA Power Consumption@30dBm</text>
<text x="43.2" y="76.2">B7</text>
<text x="118.5" y="77.4">3</text>
<text x="154.1" y="77.4">4</text>
<text x="4" y="81.6">B</text>
<text x="43.2" y="81.3">B8</text>
<text x="291.5" y="81.6">B</text>
<text x="43.2" y="88.9">1</text>
<text x="43.2" y="94">2</text>
<text x="234.5" y="94">2</text>
<text x="43.2" y="99.1">3</text>
<text x="219.3" y="99.1">5</text>
<text x="219.3" y="96.6">3</text>
<text x="234.5" y="96.6">4</text>
<text x="234.5" y="99.1">6</text>
<text x="43.2" y="104.2">4</text>
<text x="266.6" y="125.6">4</text>
<text x="266.7" y="120.5">5</text>
<text x="4" y="130">C</text>
<text x="291.5" y="130">C</text>
<text x="165.7" y="134.4">1</text>
<text x="185.8" y="134.4">4</text>
<text x="266.7" y="133.3">3</text>
<text x="122" y="141">4</text>
<text x="122.2" y="138.4">1</text>
<text x="126.9" y="139.7">D</text>
<text x="126.9" y="142.2">R</text>
<text x="132.1" y="139.7">CANH</text>
<text x="132.3" y="142.2">CANL</text>
<text x="142.4" y="141">6</text>
<text x="142.4" y="138.4">7</text>
<text x="165.4" y="142">2</text>
<text x="185.8" y="142">3</text>
<text x="266.6" y="138.3">2</text>
<text x="266.8" y="143.4">1</text>
<text x="22.2" y="148">2</text>
<text x="22.2" y="145.4">1</text>
<text x="58.3" y="144.3">1</text>
<text x="58.3" y="149.4">2</text>
<text x="122" y="146">8</text>
<text x="126.9" y="147.3">RS</text>
<text x="133.9" y="147.3">LBK</text>
<text x="142.4" y="146">5</text>
<text x="22.2" y="150.5">3</text>
<text x="22.2" y="155.6">5</text>
<text x="22.2" y="153">4</text>
<text x="58.3" y="154.5">3</text>
<text x="122.1" y="151.1">3</text>
<text x="126.9" y="152.4">VCC</text>
<text x="133.7" y="152.4">GND</text>
<text x="142.4" y="151.1">2</text>
<text x="224.1" y="154" transform="rotate(-90 224.1 154)">1</text>
<text x="229.1" y="154" transform="rotate(-90 229.1 154)">2</text>
<text x="22.2" y="160.7">MP2</text>
<text x="22.2" y="158.1">MP1</text>
<text x="58.3" y="162.1">4</text>
<text x="58.3" y="167.2">5</text>
<text x="226.6" y="164.1" transform="rotate(-90 226.6 164.1)">3</text>
<text x="164.7" y="170.9">-CAN_X_P stands for CANH</text>
<text x="164.7" y="173.5">-CAN_X_N stands for CANL</text>
<text x="4" y="178.3">D</text>
<text x="201.9" y="178.3">Title</text>
<text x="291.4" y="178.3">D</text>
<text x="201.9" y="185.9">Size</text>
<text x="214.6" y="185.9">Number</text>
<text x="265.5" y="185.9">Revision</text>
<text x="203.2" y="189.7">A4</text>
<text x="201.9" y="193.5">Date:</text>
<text x="201.9" y="196.1">File:</text>
<text x="213.3" y="193.5">9.13.2024</text>
<text x="213.4" y="196.1">E:\NavComputer\..\Peripheral.SchDoc</text>
<text x="252.8" y="196.1">Drawn By:</text>
<text x="252.8" y="193.5">Sheet</text>
<text x="259.6" y="193.5">of</text>
<text x="37.9" y="199.9">1</text>
<text x="110.9" y="199.9">2</text>
<text x="184.1" y="199.9">3</text>
<text x="257.1" y="199.9">4</text>
</g>
<g font-size="2.3" fill="#800000">
<text x="239.1" y="17.4">+3V3</text>
<text x="64.3" y="31.5">VBUS</text>
<text x="86.9" y="34.5">GND</text>
<text x="212.5" y="30.9">LoRa_M0</text>
<text x="212.5" y="34">LoRa_M1</text>
<text x="263.2" y="31.5">GND</text>
<text x="48.3" y="40.6">USB_CONN_D_P</text>
<text x="212.5" y="37">LoRa_RXD</text>
<text x="212.5" y="38.9">LoRa_TXD</text>
<text x="48.3" y="45.7">USB_CONN_D_N</text>
<text x="212.5" y="43">LoRa_AUX</text>
<text x="212.5" y="46">LORa_ANT</text>
<text x="96.4" y="51.9">USB_CONN_D_N</text>
<text x="160.1" y="51.9">USB_D_N</text>
<text x="73.9" y="55.9">GND</text>
<text x="164.1" y="59.4">VBUS</text>
<text x="64.3" y="62.6">VBUS</text>
<text x="86.9" y="64.6">GND</text>
<text x="48.3" y="71.1">USB_CONN_D_P</text>
<text x="239.1" y="70.6">GND</text>
<text x="48.3" y="76.2">USB_CONN_D_N</text>
<text x="96.4" y="77.4">USB_CONN_D_P</text>
<text x="107.6" y="72.6">GND</text>
<text x="161.1" y="77.4">USB_D_P</text>
<text x="73.9" y="87">GND</text>
<text x="235" y="86.5">+3V3</text>
<text x="204.5" y="94">DBG_SWDIO 1</text>
<text x="202.5" y="96.6">DBG_RESET</text>
<text x="203.5" y="99">DBG_SWCLK</text>
<text x="235.1" y="110.7">GND</text>
<text x="207.5" y="127.6">CAN_N_P</text>
<text x="154.4" y="136.3">CAN_C_P</text>
<text x="109.4" y="138.4">CAN1_TX</text>
<text x="110" y="140.9">CAN1_RX</text>
<text x="153.5" y="141.4">CAN_C_N</text>
<text x="27.2" y="145.4">TIM3_CH3</text>
<text x="27.2" y="148">TIM3_CH4</text>
<text x="77.5" y="144.1">UART4_TX</text>
<text x="103.8" y="144.9">+3V3</text>
<text x="208.5" y="147.7">CAN_N_N</text>
<text x="216.6" y="145.3">GND</text>
<text x="253.7" y="146.3">GND</text>
<text x="27.2" y="150.5">TIM1_CH1</text>
<text x="27.2" y="153">TIM1_CH2</text>
<text x="77.5" y="154.1">UART4_RX</text>
<text x="92.9" y="157.7">GND</text>
<text x="113.9" y="161.1">GND</text>
<text x="152.5" y="161.3">GND</text>
<text x="30.8" y="165.8">GND</text>
<text x="224.7" y="175.3">GND</text>
<text x="238.7" y="175.3">GND</text>
</g>
<g font-size="2.3" fill="#000080">
<text x="28.4" y="20.2">J4</text>
<text x="254.9" y="18.6">C30</text>
<text x="33.4" y="29.9">VBUS</text>
<text x="34.5" y="24.8">GND</text>
<text x="254.9" y="25.7">100n</text>
<text x="35.5" y="35">CC1</text>
<text x="35.7" y="40.1">Dp1</text>
<text x="77.3" y="41.1">R6</text>
<text x="35.7" y="45.2">Dn1</text>
<text x="77.3" y="43.6">5k1</text>
<text x="34.1" y="50.3">SBU1</text>
<text x="121.2" y="49.4">D1</text>
<text x="34.5" y="55.4">GND</text>
<text x="219.5" y="56">E220-900t30s</text>
<text x="33.4" y="60.5">VBUS</text>
<text x="35.3" y="65.5">CC2</text>
<text x="35.6" y="70.6">Dp2</text>
<text x="35.6" y="75.7">Dn2</text>
<text x="77.3" y="74.7">5k1</text>
<text x="77.3" y="72.1">R7</text>
<text x="33.9" y="80.8">SBU2</text>
<text x="121.2" y="82.5">USBLC6-2P6</text>
<text x="32.9" y="88.4">MNT 1</text>
<text x="32.7" y="93.5">MNT 2</text>
<text x="222" y="91.2">P1</text>
<text x="32.8" y="98.6">MNT 3</text>
<text x="32.6" y="103.7">MNT 4</text>
<text x="222" y="104.5">62130621021</text>
<text x="28.4" y="111.8">USB4105-GF-A</text>
<text x="269.5" y="118">J1</text>
<text x="278.2" y="122.1" transform="rotate(-180 278.2 122.1)">MNT 2</text>
<text x="278" y="127.1" transform="rotate(-180 278 127.1)">MNT 1</text>
<text x="125.1" y="135.9">U7</text>
<text x="168.3" y="133.6">L2</text>
<text x="199.1" y="135.6">60</text>
<text x="203.1" y="132.3">R9</text>
<text x="209.1" y="135.6">C9</text>
<text x="272.4" y="134.7" transform="rotate(-180 272.4 134.7)">3</text>
<text x="14.8" y="142.6">P2</text>
<text x="43.5" y="139.2">J2</text>
<text x="53.6" y="143.8">1</text>
<text x="67.6" y="143.1">R20</text>
<text x="203.1" y="142.5">R10</text>
<text x="209.1" y="142.7">4u7</text>
<text x="272.5" y="139.9" transform="rotate(-180 272.5 139.9)">2</text>
<text x="53.4" y="148.9">2</text>
<text x="67.6" y="147.7">22</text>
<text x="168.3" y="145.3">ACT1210-101-2P-TL00</text>
<text x="198" y="145.7">60</text>
<text x="272.4" y="144.9" transform="rotate(-180 272.4 144.9)">1</text>
<text x="53.5" y="154">3</text>
<text x="67.6" y="153.1">R21</text>
<text x="269.5" y="151">53261-0371</text>
<text x="47.9" y="161.6">MNT 1</text>
<text x="67.6" y="157.7">22</text>
<text x="125.1" y="156.2">SN65HVD233DR</text>
<text x="207.5" y="161.1">MMBZ6V2ALT1</text>
<text x="232.5" y="156.8">D2</text>
<text x="239.4" y="161.1">300 pF 300 pF</text>
<text x="239.4" y="158.5">C10</text>
<text x="247.4" y="158.4">C11</text>
<text x="14.8" y="166">53261-0571</text>
<text x="47.7" y="166.7">MNT 2</text>
<text x="43.5" y="172.3">53261-0371</text>
<text x="215.5" y="179.2">Peripheral</text>
<text x="281.6" y="188.2">0.1</text>
<text x="266.6" y="196.2">Samet Akyol</text>
</g>
</svg>
